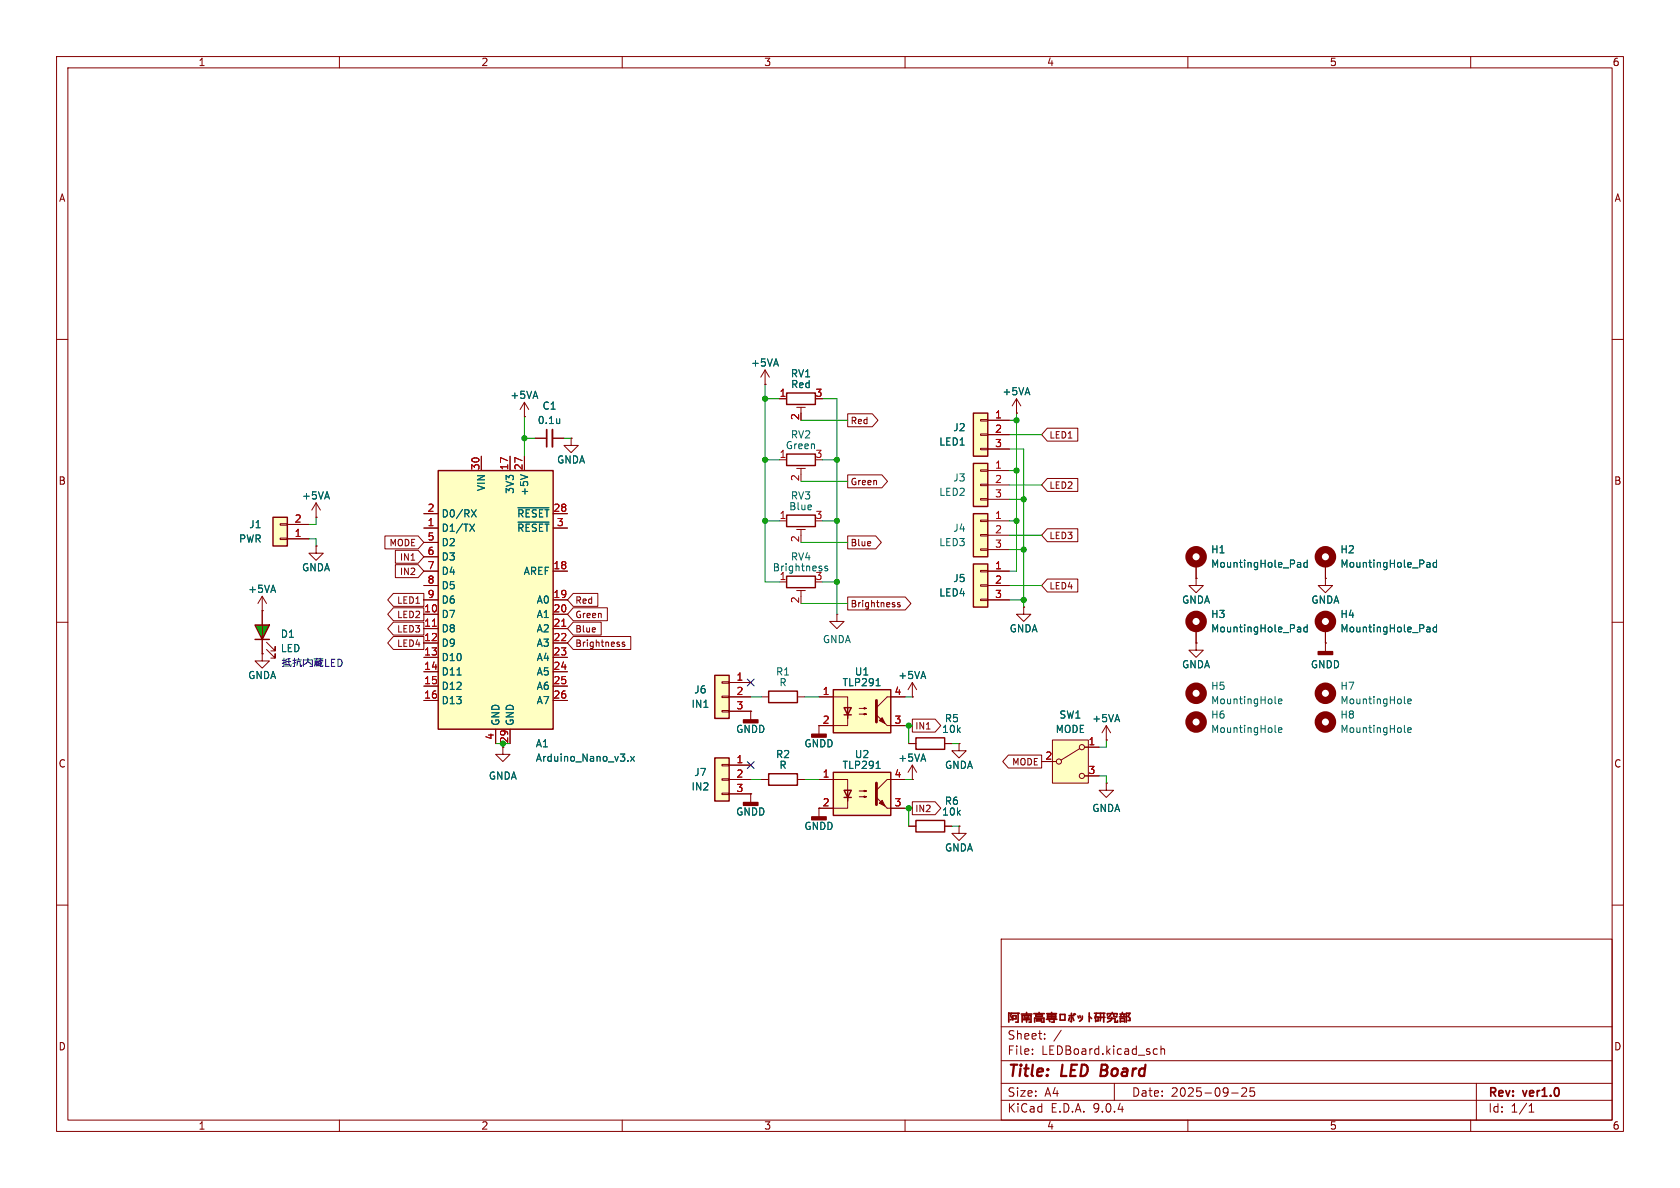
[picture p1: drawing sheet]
<svg xmlns="http://www.w3.org/2000/svg" width="297mm" height="210mm" viewBox="0 0 297 210" stroke-linecap="round" stroke-linejoin="round" font-family="sans-serif">
<g fill="none" stroke="#840000" stroke-width=".18">
<path d="M10 10h277v190h-277zM12 12h273v186h-273zM60 10v2M110 10v2M160 10v2M210 10v2M260 10v2M10 60h2M92.7 73.7h.1M92.7 71.1l-.8 1.3M92.7 71.1l.8 1.3M92.7 71.1v2.6"/>
<path d="M179.7 73h.1M179.7 70.5l-.8 1.3M179.7 70.5l.8 1.3M179.7 70.5v2.5M285 60h2M55.9 96.5v1.3h1.2l-1.2 1.3-1.3-1.3h1.3M55.9 96.5h.1M55.9 91.4h.1M55.9 88.9l-.8 1.3M55.9 88.9l.7 1.3M55.9 88.9v2.5M211.5 99.7v2.5"/>
<path d="M10 110h2M181 107.3v1.3h1.2l-1.2 1.3-1.3-1.3h1.3M181 107.3h.1M211.5 113.7v1.2h1.2l-1.2 1.3-1.3-1.3h1.3M211.5 113.7h.1M211.5 111.1v2.6M234.3 102.2v1.3h1.3l-1.3 1.3-1.3-1.3h1.3M234.3 102.2h.1M285 110h2M88.9 132.1v1.3h1.3l-1.3 1.2-1.3-1.2h1.3M88.9 132.1h.1M134.6 137.8h1.3"/>
<path d="M141 137.8h1.2M160.7 131.4h1.2M161.3 123.2h.1M161.3 137.8h.1M161.3 120.7l-.8 1.2M161.3 120.7l.8 1.2M161.3 120.7v2.5M161.3 135.3v2.5M161.3 135.3l-.8 1.2M161.3 135.3l.8 1.2M167 131.4h1.3M169.5 131.4v1.3h1.3l-1.3 1.3-1.2-1.3h1.2"/>
<path d="M169.5 131.4h.1M195.6 130.8h.1M195.6 128.3l-.8 1.2M195.6 128.3l.7 1.2M195.6 128.3v2.5M132.7 140.3h.1M132.7 140.3v1.6M144.8 142.9v1.5M160.7 146.1h1.2M167 146.1h1.3M169.5 146.1v1.2h1.3l-1.3 1.3-1.2-1.3h1.2M169.5 146.1h.1"/>
<path d="M10 160h2M177 166h108v32h-108zM285 160h2M60 198v2M110 198v2M160 198v2M177 194.5h108M177 191.5h108M177 187.5h108M177 181.5h108M182.5 186.3v.1M182.5 185.5v.1"/>
<path d="M184.7 183.6v.1M184.7 182.8v.1M187.6 182.1l-1.3 2M197 191.5v3M204.2 185.4l.4 .1M204.6 186.3l-.4 .1M205.2 185.5l.3-.1 .3 .1 .1 .9M205.2 184.9v1.5M210 198v2M217.7 193.2h1.2M219.5 192.4l.6-.1 .2 .1 .1 .3-.9 1.1h.9M221.7 192.3h-.7v.7l.2-.1h.5l.1 .3-.1 .5-.2 .1-.5-.1"/>
<path d="M260 198v2M261 191.5v6.5M270.3 196.6h.9M270.3 195.5l.4-.4v1.5"/>
</g>
<path d="M194.8 188.2l-.3 2h.8" fill="none" stroke="#840000" stroke-width=".4"/>
<g fill="none" stroke="#840000" stroke-width=".3">
<path d="M178.3 179v1.7M178.3 179.1h.5l-.2 .4M178.7 179.6l.1 .4M179 179.1h1.2M180 179.1v1.6h-.4M180.6 179.3h1.8M181 180h1M181.1 179.7l.1 .1M181.5 179v.5M181.5 180v.7M181.8 179.7l-.1 .3M182.8 179.2h1.8"/>
<path d="M183.1 179.4h1.2v.3h-1.2zM183.7 179v.2M185.1 179.2h1.7M185.2 179.4h1.4v.6h-1.4zM185.2 179.7h1.4M185.9 179v1M186.3 180v.7h-.4M187.4 179.3h.9v1h-.9zM189 179.5h.8M189.1 179.8l-.2 .6M189.4 179.1v1.5l-.2-.1M189.6 179.8l.2 .6"/>
<path d="M189.8 179.3l.1 .1M190 179.2l.1 .1M190.6 179.6l.1 .4M190.9 179.5l.1 .4M191.3 179.6a.77 .77 0 0 1-.5 .9M192.6 179.7l.4 .3M192.6 179v1.6M193.5 179.1h.7M193.6 179.8h.5v.7h-.4M193.7 179.5v1.1M193.8 179.1l-.2 .9M194.3 179.8h1"/>
<path d="M194.3 179.1h1M194.6 179.1l-.1 1.4M195.1 179.1v1.6M196.4 179.2l-.3 .5-.3 .1M196.6 179.8l-.1 .5-.7 .4M196.6 179v.2M196.9 179.2v.5l.5 .1v-.2M197.5 179.4v-.2h-1.7v.3M197.9 179.8h1.1M198 179.3h.9M198.1 179.4l.1 .2M198.4 179v.3"/>
<path d="M198.8 179.3l-.2 .4M178.6 180.3h.2M179.1 180.1h.5v-.6h-.5v.8M180.7 180.7v-1.2h1.6v1.2h-.4M180.9 180.3h1.2M182.9 180.7v-.7h1.7v.7h-.5M183.3 180.2h.8v.3h-.8zM185 180.2h1.8M185.5 180.4l.1 .2M195.8 180h1.3v.7M197.6 180.4v.3h-.5M198.1 180.7v-.7h.7v.7"/>
<path d="M198.1 180.5h.7M199.4 180.4h.4l-.1-.5-.3-.2 .4-.6h-.7v1.6"/>
</g>
<path d="M135.9 136.8h5.1v2h-5.1zM161.9 130.4h5.1v2.1h-5.1zM161.9 145h5.1v2.1h-5.1z" fill="none" stroke="#840000" stroke-width=".25"/>
<g fill="none" stroke="#840000" stroke-width="1.3">
<circle cx="211.5" cy="98.4" r="1.27"/>
<circle cx="211.5" cy="109.9" r="1.27"/>
<circle cx="211.5" cy="122.6" r="1.27"/>
<circle cx="211.5" cy="127.6" r="1.27"/>
<circle cx="234.3" cy="127.6" r="1.27"/>
</g>
<g fill="none" stroke="#006464" stroke-width=".18">
<path d="M229.5 99.4h.3l.2 .2v.7M230 99.7l-.5 .1M231.1 99v1.3M231.1 99.5l-.4-.1-.2 .3 .1 .5h.5M229.5 110.9h.3l.2 .1v.7M230 111.6l-.5 .1M230 111.2h-.5M230 100.2l-.5 .1M231.1 110.9h-.4l-.2 .2 .1 .5h.5M231.1 110.4v1.3M225.4 129.3l.2 .2M225.4 124.2l.2 .2"/>
<path d="M226 129.1l.6-.2v-.2l-.4-.1-.2 .2 .1 .6h.5M226 124l.6-.1v-.3h-.4l-.2 .1 .1 .6h.5M248.3 129.3l.2 .2M248.9 129.1l.6-.2-.1-.2-.3-.1-.2 .2v.6h.5"/>
</g>
<g fill="#840000" stroke="#840000" stroke-width=".25">
<path d="M143.5 144.4h2.5v.5h-2.5z"/>
<path d="M131.4 141.9h2.6v.5h-2.6z"/>
</g>
<path d="M126.4 134h2.5v7.6h-2.5z" fill="#ffffc2"/>
<path d="M126.4 134h2.5v7.6h-2.5z" fill="none" stroke="#840000" stroke-width=".25"/>
<path d="M127.6 135.1h1.3v.3h-1.3zM127.6 137.7h1.3v.2h-1.3zM128.9 135.3h3.8M128.9 137.8h3.8M127.6 140.2h1.3v.3h-1.3zM128.9 140.3h3.8" fill="none" stroke="#840000" stroke-width=".18"/>
<path d="M172.1 73h2.5v7.6h-2.5z" fill="#ffffc2"/>
<path d="M172.1 73h2.5v7.6h-2.5zM135.9 122.2h5.1v2h-5.1z" fill="none" stroke="#840000" stroke-width=".25"/>
<path d="M173.4 74.2h1.2v.2h-1.2zM173.4 76.7h1.2v.3h-1.2zM173.4 79.2h1.2v.3h-1.2zM174.6 74.3h3.8M174.6 76.8h3.8M174.6 79.4h3.8M234.3 113.7h.1M234.3 113.7v1.5M132.7 125.7h.1M132.7 125.7v1.6M134.6 123.2h1.3M141 123.2h1.2" fill="none" stroke="#840000" stroke-width=".18"/>
<g fill="#840000" stroke="#840000" stroke-width=".25">
<path d="M233 115.2h2.6v.5h-2.6z"/>
<path d="M131.4 127.3h2.6v.5h-2.6z"/>
</g>
<path d="M172.1 99.7h2.5v7.6h-2.5z" fill="#ffffc2"/>
<path d="M172.1 99.7h2.5v7.6h-2.5z" fill="none" stroke="#840000" stroke-width=".25"/>
<path d="M173.4 100.8h1.2v.3h-1.2zM173.4 103.4h1.2v.2h-1.2zM173.4 105.9h1.2v.3h-1.2zM174.6 101h3.8M174.6 103.5h3.8M174.6 106h3.8" fill="none" stroke="#840000" stroke-width=".18"/>
<path d="M126.4 119.4h2.5v7.6h-2.5z" fill="#ffffc2"/>
<path d="M126.4 119.4h2.5v7.6h-2.5z" fill="none" stroke="#840000" stroke-width=".25"/>
<path d="M127.6 120.5h1.3v.3h-1.3zM127.6 123.1h1.3v.2h-1.3zM127.6 125.6h1.3v.3h-1.3zM128.9 120.7h3.8M128.9 123.2h3.8M128.9 125.7h3.8" fill="none" stroke="#840000" stroke-width=".18"/>
<path d="M172.1 81.9h2.5v7.6h-2.5z" fill="#ffffc2"/>
<path d="M172.1 81.9h2.5v7.6h-2.5z" fill="none" stroke="#840000" stroke-width=".25"/>
<path d="M173.4 83.1h1.2v.2h-1.2zM173.4 85.6h1.2v.3h-1.2zM173.4 88.1h1.2v.3h-1.2zM174.6 83.2h3.8M174.6 85.7h3.8M174.6 88.3h3.8" fill="none" stroke="#840000" stroke-width=".18"/>
<path d="M147.3 121.9h10.2v7.6h-10.2z" fill="#ffffc2"/>
<path d="M147.3 121.9h10.2v7.6h-10.2zM149.2 125.1h1.3l-.6 1.3zM149.2 126.4h1.3" fill="none" stroke="#840000" stroke-width=".25"/>
<path d="M144.8 123.2h5.1v3.8v-1.9M149.9 126.4v1.9h-5.1M151.9 125.2h1.3l-.4 .1v-.2l.4 .1M151.9 126.2h1.3l-.4 .2v-.3l.4 .1M156.8 128.3h3.2M160 123.2h-3.2l-1.9 1.9" fill="none" stroke="#840000" stroke-width=".18"/>
<path d="M154.9 123.8v3.8" fill="none" stroke="#840000" stroke-width=".51"/>
<g fill="#840000" stroke="#840000" stroke-width=".18">
<path d="M155.4 127.4l.6-.5 .5 1z"/>
<path d="M154.9 126.4l1.9 1.9z"/>
</g>
<path d="M154.9 121.2h.7" fill="none" stroke="#006464" stroke-width=".18"/>
<path d="M147.3 136.5h10.2v7.6h-10.2z" fill="#ffffc2"/>
<path d="M147.3 136.5h10.2v7.6h-10.2zM149.2 139.7h1.3l-.6 1.3zM149.2 141h1.3" fill="none" stroke="#840000" stroke-width=".25"/>
<path d="M144.8 137.8h5.1v3.8v-1.9M144.8 128.3v1.5M151.9 139.8h1.3l-.4 .2v-.3l.4 .1M160 137.8h-3.2l-1.9 1.9M149.9 141v1.9h-5.1M151.9 140.8h1.3l-.4 .2v-.3l.4 .1M156.8 142.9h3.2" fill="none" stroke="#840000" stroke-width=".18"/>
<path d="M154.9 138.4v3.8" fill="none" stroke="#840000" stroke-width=".51"/>
<g fill="#840000" stroke="#840000" stroke-width=".18">
<path d="M155.4 142l.6-.5 .5 1z"/>
<path d="M154.9 141l1.9 1.9z"/>
</g>
<path d="M154.9 135.8h.7M248.3 124.2l.2 .2M248.9 124l.6-.1-.1-.3h-.3l-.2 .1v.6h.5" fill="none" stroke="#006464" stroke-width=".18"/>
<path d="M143.5 129.8h2.5v.5h-2.5z" fill="#840000" stroke="#840000" stroke-width=".25"/>
<circle cx="234.3" cy="122.6" r="1.27" fill="none" stroke="#840000" stroke-width="1.3"/>
<path d="M172.1 90.8h2.5v7.6h-2.5z" fill="#ffffc2"/>
<path d="M172.1 90.8h2.5v7.6h-2.5z" fill="none" stroke="#840000" stroke-width=".25"/>
<path d="M173.4 91.9h1.2v.3h-1.2zM173.4 94.5h1.2v.2h-1.2zM173.4 97h1.2v.3h-1.2zM174.6 92.1h3.8M174.6 94.6h3.8M174.6 97.2h3.8M234.3 99.7v2.5" fill="none" stroke="#840000" stroke-width=".18"/>
<circle cx="234.3" cy="98.4" r="1.27" fill="none" stroke="#840000" stroke-width="1.3"/>
<path d="M252.4 99.4h.2l.2 .2v.7M252.8 99.7l-.4 .1M254 99.5l-.4-.1-.2 .3 .1 .5h.5M254 99v1.3M252.8 100.2l-.4 .1" fill="none" stroke="#006464" stroke-width=".18"/>
<path d="M48.3 91.4h2.5v5.1h-2.5z" fill="#ffffc2"/>
<path d="M48.3 91.4h2.5v5.1h-2.5z" fill="none" stroke="#840000" stroke-width=".25"/>
<path d="M49.5 95.1h1.3v.3h-1.3zM49.5 92.6h1.3v.2h-1.3zM50.8 95.3h3.8M50.8 92.7h3.8M211.5 102.2v1.3h1.2l-1.2 1.3-1.3-1.3h1.3M211.5 102.2h.1" fill="none" stroke="#840000" stroke-width=".18"/>
<path d="M77.5 83.2h20.3v45.7h-20.3z" fill="#ffffc2"/>
<path d="M77.5 83.2h20.3v45.7h-20.3z" fill="none" stroke="#840000" stroke-width=".25"/>
<g fill="none" stroke="#840000" stroke-width=".18">
<path d="M94.6 77.5h2M97.7 77.5h2M101 77.5v1.2h1.2l-1.2 1.3-1.3-1.3h1.3M101 77.5h.1M74.9 90.8h2.6M74.9 93.3h2.6M74.9 95.9h2.6M74.9 98.4h2.6M85.1 80.6v2.6M90.2 80.6v2.6M92.7 80.6v2.6M97.8 90.8h2.5"/>
<path d="M97.8 93.3h2.5M74.9 101h2.6M74.9 103.5h2.6M74.9 106h2.6M74.9 108.6h2.6M74.9 111.1h2.6M74.9 113.7h2.6M74.9 116.2h2.6M74.9 118.7h2.6M97.8 101h2.5M97.8 106h2.5M97.8 108.6h2.5"/>
<path d="M97.8 111.1h2.5M97.8 113.7h2.5M97.8 116.2h2.5M97.8 118.7h2.5M74.9 121.3h2.6M74.9 123.8h2.6M87.6 128.9v2.5M90.2 128.9v2.5M97.8 121.3h2.5M97.8 123.8h2.5"/>
</g>
<g fill="none" stroke="#006464" stroke-width=".18">
<path d="M98.9 74v.9M98.9 74.8h.1M83 92.7l.9 1.2M83.3 90.1l.9 1.3M83.9 92.7l-.9 1.2M84.2 90.1l-.9 1.3M91.6 89.8h5.5M91.6 92.3h5.5M92 83.9l1.3 .4M80.8 119.3h.7M111 134.4v.2M111.5 133.7l.6 .9"/>
<path d="M112.1 133.7l-.6 .9"/>
</g>
<path d="M76.4 110.7h.8M99.3 110.7h.7" fill="none" stroke="#a90000" stroke-width=".18"/>
<path d="M96.6 75.9v3.1" fill="none" stroke="#840000" stroke-width=".3"/>
<path d="M97.7 75.9v3.1" fill="none" stroke="#840000" stroke-width=".33"/>
<path d="M45.1 110.5h2.5l-1.2 2.5z" fill="#00bf00"/>
<g fill="none" stroke="#840000" stroke-width=".18">
<path d="M135.3 67.9h.1M135.3 65.4l-.8 1.3M135.3 65.4l.7 1.3M135.3 65.4v2.5M137.8 70.5h1.3M140.8 72h1.6M141.6 72v1M137.8 81.3h1.3M137.8 92.1h1.3M140.8 82.8h1.6M140.8 93.6h1.6M141.6 82.8v1"/>
<path d="M141.6 93.6v1M46.4 115.6v1.2h1.2l-1.2 1.3-1.3-1.3h1.3M46.4 115.6h.1M46.4 108h.1M46.4 105.4v10.2M46.4 105.4l-.8 1.3M46.4 105.4l.7 1.3M47.1 114.8l1.5 1.5v-.7v.7h-.7M47.1 113.5l1.5 1.6v-.8v.8h-.7M137.8 102.9h1.3M140.8 104.4h1.6M141.6 104.4v1"/>
<path d="M148 108.6v1.3h1.2l-1.2 1.2-1.3-1.2h1.3M148 108.6h.1M234.3 111.1v2.6"/>
</g>
<path d="M139.1 69.5h5v2h-5zM139.1 80.3h5v2h-5zM139.1 91.1h5v2h-5zM45.1 110.5h2.5l-1.2 2.5zM45.1 113h2.5M139.1 101.9h5v2h-5z" fill="none" stroke="#840000" stroke-width=".25"/>
<path d="M146.3 100.1h-.3l-.2 .1 .1 .2 .4 .1v.3h-.5M252.4 110.9h.2l.2 .1v.7M252.8 111.6l-.4 .1M252.8 111.2h-.4M254 110.9h-.4l-.2 .2 .1 .5h.5M254 110.4v1.3" fill="none" stroke="#006464" stroke-width=".18"/>
<circle cx="234.3" cy="109.9" r="1.27" fill="none" stroke="#840000" stroke-width="1.3"/>
<path d="M186.1 130.8h6.3v7.6h-6.3z" fill="#ffffc2"/>
<g fill="none" stroke="#840000" stroke-width=".18">
<path d="M92.7 73.7h.1M94.6 77.5h2M97.7 77.5h2M101 77.5h.1M135.3 67.9h.1M137.8 70.5h1.3M149.9 73.2h4.3l1 1.1-1 1.1h-4.3zM174.6 74.3h3.8M174.6 76.8h3.8M174.6 79.4h3.8M179.7 73h.1M185.2 75.7h5.3v2.3h-5.3l-1.1-1.2z"/>
<path d="M50.8 95.3h3.8M50.8 92.7h3.8M55.9 91.4h.1M55.9 96.5h.1M68 94.7h5.9l1 1.2-1 1.1h-5.9zM69.9 97.3h4l1 1.1-1 1.2h-4zM69.9 99.8h4l1 1.2-1 1.1h-4zM72.7 99h.6M74.9 90.8h2.6M74.9 93.3h2.6M74.9 95.9h2.6M74.9 98.4h2.6"/>
<path d="M85.1 80.6v2.6M90.2 80.6v2.6M92.7 80.6v2.6M97.8 90.8h2.5M97.8 93.3h2.5M149.9 83.9h6l1 1.2-1 1.1h-6zM149.9 94.7h4.9l1 1.2-1 1.1h-4.9zM185.2 93.5h5.3v2.3h-5.3l-1.1-1.2zM185.2 84.6h5.3v2.3h-5.3l-1.1-1.2zM211.5 99.7v2.5M234.3 99.7v2.5M46.4 115.6h.1"/>
<path d="M46.4 108h.1M46.4 108v2.5M46.4 113v2.6M69.5 104.9h5.4v2.3h-5.4l-1-1.2zM69.5 107.4h5.4v2.3h-5.4l-1-1.1zM69.5 112.5h5.4v2.3h-5.4l-1-1.1zM69.5 110h5.4v2.3h-5.4l-1-1.2zM74.9 101h2.6M74.9 103.5h2.6M74.9 106h2.6M74.9 108.6h2.6M74.9 111.1h2.6"/>
<path d="M74.9 113.7h2.6M74.9 116.2h2.6M74.9 118.7h2.6M97.8 101h2.5M97.8 106h2.5M97.8 108.6h2.5M97.8 111.1h2.5M97.8 113.7h2.5M97.8 116.2h2.5M97.8 118.7h2.5M101.3 104.9h4.4v2.3h-4.4l-1-1.2zM101.3 112.5h10.2v2.3h-10.2l-1-1.1z"/>
<path d="M101.3 110h5v2.3h-5l-1-1.2zM101.3 107.4h6.1v2.3h-6.1l-1-1.1zM110.4 113.6l-.2-.1-.2 .2v.1l.4 .1v.3h-.4M149.9 105.5h10.1l1 1.2-1 1.1h-10.1zM159.1 106.6l-.3-.1-.1 .2v.1l.4 .2v.2h-.4M174.6 101h3.8M174.6 103.5h3.8M174.6 106h3.8M181 107.3h.1M185.2 102.4h5.3v2.2h-5.3l-1.1-1.1zM211.5 102.2h.1M211.5 113.7h.1"/>
<path d="M211.5 111.1v2.6M234.3 102.2h.1M234.3 113.7h.1M234.3 111.1v2.6M74.9 121.3h2.6M74.9 123.8h2.6M87.6 128.9v2.5M88.9 132.1h.1M90.2 128.9v2.5M97.8 121.3h2.5M97.8 123.8h2.5M128.9 137.8h3.8"/>
<path d="M128.9 135.3h3.8M128.9 120.7h3.8M128.9 123.2h3.8M128.9 125.7h3.8M132.7 125.7h.1M134.6 137.8h1.3M141 137.8h1.2M144.8 137.8h2.5M144.8 123.2h2.5M144.8 128.3h2.5M157.5 137.8h2.5M157.5 123.2h2.5"/>
<path d="M157.5 128.3h2.5M160.7 131.4h1.2M161.3 127.1h4l1 1.2-1 1.1h-4zM161.3 123.2h.1M161.3 137.8h.1M167 131.4h1.3M169.5 131.4h.1M178.3 133.5h5.8v2.3h-5.8l-1-1.2zM184.1 134.6h2.6M186.1 130.8h6.3v7.6h-6.3zM190.9 132.3l-3.3 2.1M191.8 132.1h2.5"/>
<path d="M191.8 137.2h2.5M195.6 138.4v1.3h1.2l-1.2 1.3-1.3-1.3h1.3M195.6 138.4h.1M195.6 130.8h.1M128.9 140.3h3.8M132.7 140.3h.1M144.8 142.9h2.5M157.5 142.9h2.5M160.7 146.1h1.2M161.3 141.7h4l1 1.2-1 1.1h-4zM167 146.1h1.3M169.5 146.1h.1"/>
<circle cx="187.2" cy="134.6" r=".46"/>
<circle cx="191.3" cy="137.2" r=".46"/>
<circle cx="191.3" cy="132.1" r=".46"/>
</g>
<g fill="none" stroke="#009600" stroke-width=".18">
<path d="M92.7 73.7v6.9M92.7 77.5h1.9M99.7 77.5h1.3M135.3 67.9v35h2.5M135.3 70.5h2.5M141.6 74.3h8.3M145.4 70.5h2.6v38.1M178.4 79.4h2.6v27.9M178.4 74.3h1.3M178.4 76.8h5.7M179.7 73v28h-1.3M54.6 95.3h1.3v1.2"/>
<path d="M55.9 91.4v1.3h-1.3M135.3 81.3h2.5M135.3 92.1h2.5M141.6 95.9h8.3M141.6 85.1h8.3M145.4 81.3h2.6M145.4 92.1h2.6M178.4 88.3h2.6M178.4 85.7h5.7M178.4 94.6h5.7M178.4 92.1h1.3M178.4 97.2h2.6"/>
<path d="M178.4 83.2h1.3M141.6 106.7h8.3M145.4 102.9h2.6M178.4 106h2.6M178.4 103.5h5.7M87.6 131.4h1.3v.7M132.7 123.2h1.9M132.7 137.8h1.9M142.2 123.2h2.6M142.2 137.8h2.6M160 123.2h1.3M160 128.3h1.3"/>
<path d="M160 137.8h1.3M160.7 128.3v3.1M168.3 131.4h1.2M194.3 137.2h1.3v1.2M195.6 130.8v1.3h-1.3M160 142.9h1.3M160.7 142.9v3.2M168.3 146.1h1.2"/>
</g>
<path d="M132.1 120l1.2 1.3M132.1 134.6l1.2 1.3M133.3 120l-1.2 1.3M133.3 134.6l-1.2 1.3" fill="none" stroke="#000084" stroke-width=".18"/>
<g fill="none" stroke="#0000c2" stroke-width=".18">
<path d="M49.9 116.7h.5M50.2 116.4v1.4h-.2M50.4 117.7h.7M50.4 117.1l-.5 .2M50.6 117h.8M50.6 116.5v1M51 117.4l-.6 .1M51 116.5l.2 1.1M51.3 116.4l-.6 .1M51.5 117.5l-.1 .3-.1-.1M51.8 116.7h.5M52.1 116.4v1.4h-.3"/>
<path d="M52.3 117.1l-.5 .2M52.4 116.7h.9M52.8 116.4v.2M53.4 117.6l-.1 .2h-.2l-.1-.9h-.4l-.1 .7M53.6 117.8v-1.1h1.6v1.1h-.4M54.4 116.9l.6 .5M54.4 116.4a.92 .92 0 0 1-.6 1M55.5 116.5h1.6M55.9 117.7h.6M55.9 117.2h.5v.2h-.5M56 116.4v.3M56.2 117v.2"/>
<path d="M56.2 117.4v.2M56.5 117h-.6v.7M56.6 116.4l.1 1.4h.3l.1-.2M56.8 116.7h.2M56.9 117l-.2 .8M57.1 116.8h-1.4l-.1 .9M57.6 116.5v1.3h.6M58.6 117.1h.4M59.2 116.5h-.6v1.3h.6M59.8 116.5a.64 .64 0 0 1 .7 .7 .64 .64 0 0 1-.7 .6z"/>
</g>
<g fill="none" stroke="#006464" stroke-width=".18">
<path d="M98.9 74v.9M98.9 74.8h.1M83 92.7l.9 1.2M83.3 90.1l.9 1.3M83.9 92.7l-.9 1.2M84.2 90.1l-.9 1.3M91.6 89.8h5.5M91.6 92.3h5.5M92 83.9l1.3 .4M229.5 99.4h.3l.2 .2v.7M230 99.7l-.5 .1M231.1 99v1.3"/>
<path d="M231.1 99.5l-.4-.1-.2 .3 .1 .5h.5M252.4 99.4h.2l.2 .2v.7M252.8 99.7l-.4 .1M254 99.5l-.4-.1-.2 .3 .1 .5h.5M254 99v1.3M80.8 119.3h.7M229.5 110.9h.3l.2 .1v.7M230 111.6l-.5 .1M230 111.2h-.5M230 100.2l-.5 .1M231.1 110.9h-.4l-.2 .2 .1 .5h.5M231.1 110.4v1.3"/>
<path d="M252.4 110.9h.2l.2 .1v.7M252.8 111.6l-.4 .1M252.8 111.2h-.4M252.8 100.2l-.4 .1M254 110.9h-.4l-.2 .2 .1 .5h.5M254 110.4v1.3M111 134.4v.2M111.5 133.7l.6 .9M112.1 133.7l-.6 .9M154.9 121.2h.7M154.9 135.8h.7"/>
</g>
<path d="M76.4 110.7h.8M99.3 110.7h.7" fill="none" stroke="#a90000" stroke-width=".18"/>
<g fill="#009600" stroke="#009600" stroke-width=".18">
<circle cx="160.7" cy="142.9" r=".46"/>
<circle cx="160.7" cy="128.3" r=".46"/>
<circle cx="181" cy="88.3" r=".46"/>
<circle cx="179.7" cy="92.1" r=".46"/>
<circle cx="181" cy="106" r=".46"/>
<circle cx="179.7" cy="83.2" r=".46"/>
<circle cx="179.7" cy="74.3" r=".46"/>
<circle cx="92.7" cy="77.5" r=".46"/>
<circle cx="135.3" cy="70.5" r=".46"/>
<circle cx="148" cy="102.9" r=".46"/>
<circle cx="135.3" cy="81.3" r=".46"/>
<circle cx="135.3" cy="92.1" r=".46"/>
<circle cx="148" cy="92.1" r=".46"/>
<circle cx="148" cy="81.3" r=".46"/>
<circle cx="181" cy="97.2" r=".46"/>
</g>
<g font-size="2.8" fill="#840000">
<text x="178" y="190.9">Title:</text>
<text x="187.7" y="190.9">LED</text>
<text x="195.4" y="190.9">Board</text>
</g>
<g font-size="2.1" fill="#840000">
<text x="178" y="184">Sheet:</text>
<text x="178" y="186.7">File:</text>
<text x="184.1" y="186.7">LEDBoard.kicad_sch</text>
<text x="178" y="196.9">KiCad</text>
<text x="178" y="194.1">Size:</text>
<text x="184.7" y="194.1">A4</text>
<text x="185.7" y="196.9">E.D.A.</text>
<text x="193.3" y="196.9">9.0.4</text>
<text x="200" y="194.1">Date:</text>
<text x="207" y="194.1">2025-09-25</text>
<text x="263" y="194.3">Rev:</text>
<text x="263" y="196.9">Id:</text>
<text x="267.1" y="196.9">1/1</text>
<text x="269.4" y="194.3">ver1.0</text>
</g>
<g font-size="1.8" fill="#840000">
<text x="35" y="11.9">1</text>
<text x="85" y="11.9">2</text>
<text x="135" y="11.9">3</text>
<text x="185" y="11.9">4</text>
<text x="235" y="11.9">5</text>
<text x="285" y="11.9">6</text>
<text x="10.3" y="35.9">A</text>
<text x="285.3" y="35.9">A</text>
<text x="10.3" y="85.9">B</text>
<text x="285.3" y="85.9">B</text>
<text x="145.3" y="128">2</text>
<text x="10.3" y="135.9">C</text>
<text x="285.3" y="135.9">C</text>
<text x="10.3" y="185.9">D</text>
<text x="285.3" y="185.9">D</text>
<text x="35" y="199.9">1</text>
<text x="85" y="199.9">2</text>
<text x="135" y="199.9">3</text>
<text x="185" y="199.9">4</text>
<text x="235" y="199.9">5</text>
<text x="285" y="199.9">6</text>
</g>
<g font-size="1.8" fill="#006464">
<text x="132.7" y="65">+5VA</text>
<text x="90.1" y="70.7">+5VA</text>
<text x="139.7" y="66.9">RV1</text>
<text x="139.7" y="68.8">Red</text>
<text x="177.1" y="70.1">+5VA</text>
<text x="95" y="75.2">0.1u</text>
<text x="95.8" y="72.6">C1</text>
<text x="139.7" y="77.7">RV2</text>
<text x="168.4" y="76.4">J2</text>
<text x="98.4" y="82.1">GNDA</text>
<text x="138.8" y="79.6">Green</text>
<text x="165.9" y="79">LED1</text>
<text x="53.3" y="88.5">+5VA</text>
<text x="86" y="86.9" transform="rotate(-90 86 86.9)">VIN</text>
<text x="91" y="87.4" transform="rotate(-90 91 87.4)">3V3</text>
<text x="93.6" y="87.8" transform="rotate(-90 93.6 87.8)">+5V</text>
<text x="139.7" y="88.5">RV3</text>
<text x="165.9" y="87.9">LED2</text>
<text x="168.4" y="85.3">J3</text>
<text x="44" y="93.6">J1</text>
<text x="78" y="91.7">D0/RX</text>
<text x="78" y="94.2">D1/TX</text>
<text x="91.3" y="91.7">~{RESET}</text>
<text x="91.3" y="94.2">~{RESET}</text>
<text x="139.4" y="90.4">Blue</text>
<text x="168.4" y="94.2">J4</text>
<text x="42.2" y="96.1">PWR</text>
<text x="53.3" y="101.2">GNDA</text>
<text x="78" y="96.7">D2</text>
<text x="78" y="99.3">D3</text>
<text x="78" y="101.8">D4</text>
<text x="92.5" y="101.8">AREF</text>
<text x="136.5" y="101.2">Brightness</text>
<text x="139.7" y="99.3">RV4</text>
<text x="165.9" y="96.7">LED3</text>
<text x="214" y="98">H1</text>
<text x="214" y="100.6">MountingHole_Pad</text>
<text x="236.9" y="98">H2</text>
<text x="236.9" y="100.6">MountingHole_Pad</text>
<text x="43.8" y="105">+5VA</text>
<text x="78" y="104.4">D5</text>
<text x="78" y="106.9">D6</text>
<text x="94.8" y="106.9">A0</text>
<text x="137.7" y="102.6">1</text>
<text x="144.1" y="102.6">3</text>
<text x="165.9" y="105.6">LED4</text>
<text x="168.4" y="103.1">J5</text>
<text x="208.9" y="106.9">GNDA</text>
<text x="231.7" y="106.9">GNDA</text>
<text x="49.5" y="112.9">D1</text>
<text x="78" y="109.4">D7</text>
<text x="78" y="112">D8</text>
<text x="94.8" y="109.4">A1</text>
<text x="94.8" y="112">A2</text>
<text x="145.4" y="113.9">GNDA</text>
<text x="178.4" y="112">GNDA</text>
<text x="214" y="109.4">H3</text>
<text x="214" y="112">MountingHole_Pad</text>
<text x="236.9" y="109.4">H4</text>
<text x="236.9" y="112">MountingHole_Pad</text>
<text x="49.5" y="115.5">LED</text>
<text x="78" y="114.5">D9</text>
<text x="78" y="117.1">D10</text>
<text x="78" y="119.6">D11</text>
<text x="94.8" y="114.5">A3</text>
<text x="94.8" y="117.1">A4</text>
<text x="94.8" y="119.6">A5</text>
<text x="137.1" y="119.6">R1</text>
<text x="151" y="119.6">U1</text>
<text x="208.9" y="118.3">GNDA</text>
<text x="231.6" y="118.3">GNDD</text>
<text x="43.8" y="120.2">GNDA</text>
<text x="78" y="122.1">D12</text>
<text x="78" y="124.7">D13</text>
<text x="94.8" y="122.1">A6</text>
<text x="94.8" y="124.7">A7</text>
<text x="122.2" y="125.3">IN1</text>
<text x="122.6" y="122.8">J6</text>
<text x="137.7" y="121.5">R</text>
<text x="148.9" y="121.5">TLP291</text>
<text x="158.7" y="120.2">+5VA</text>
<text x="214" y="122.1">H5</text>
<text x="214" y="124.7">MountingHole</text>
<text x="236.9" y="122.1">H7</text>
<text x="236.9" y="124.7">MountingHole</text>
<text x="88.5" y="128.4" transform="rotate(-90 88.5 128.4)">GND</text>
<text x="91" y="128.4" transform="rotate(-90 91 128.4)">GND</text>
<text x="130" y="129.8">GNDD</text>
<text x="166.4" y="129.8">10k</text>
<text x="166.9" y="127.9">R5</text>
<text x="186.5" y="129.8">MODE</text>
<text x="187.2" y="127.2">SW1</text>
<text x="193" y="127.9">+5VA</text>
<text x="214" y="127.2">H6</text>
<text x="214" y="129.8">MountingHole</text>
<text x="236.9" y="127.2">H8</text>
<text x="236.9" y="129.8">MountingHole</text>
<text x="94.6" y="132.3">A1</text>
<text x="94.6" y="134.8">Arduino_Nano_v3.x</text>
<text x="122.6" y="137.4">J7</text>
<text x="137.1" y="134.2">R2</text>
<text x="137.7" y="136.1">R</text>
<text x="142.1" y="132.3">GNDD</text>
<text x="148.9" y="136.1">TLP291</text>
<text x="151" y="134.2">U2</text>
<text x="158.7" y="134.8">+5VA</text>
<text x="167" y="136.1">GNDA</text>
<text x="86.3" y="138">GNDA</text>
<text x="122.2" y="139.9">IN2</text>
<text x="166.9" y="142.5">R6</text>
<text x="193" y="143.7">GNDA</text>
<text x="130" y="144.4">GNDD</text>
<text x="142.1" y="146.9">GNDD</text>
<text x="166.4" y="144.4">10k</text>
<text x="167" y="150.7">GNDA</text>
</g>
<g font-size="1.8" fill="#a90000">
<text x="137.7" y="70.2">1</text>
<text x="144.1" y="70.2">3</text>
<text x="141.4" y="74.4" transform="rotate(-90 141.4 74.4)">2</text>
<text x="175.8" y="74">1</text>
<text x="175.8" y="76.6">2</text>
<text x="84.8" y="83.2" transform="rotate(-90 84.8 83.2)">30</text>
<text x="89.9" y="83.2" transform="rotate(-90 89.9 83.2)">17</text>
<text x="92.5" y="83.2" transform="rotate(-90 92.5 83.2)">27</text>
<text x="137.7" y="81">1</text>
<text x="144.1" y="81">3</text>
<text x="175.8" y="79.1">3</text>
<text x="175.8" y="82.9">1</text>
<text x="141.4" y="85.2" transform="rotate(-90 141.4 85.2)">2</text>
<text x="175.8" y="85.5">2</text>
<text x="175.8" y="88">3</text>
<text x="52" y="95">1</text>
<text x="52" y="92.5">2</text>
<text x="75.5" y="90.6">2</text>
<text x="75.5" y="93.1">1</text>
<text x="75.5" y="95.6">5</text>
<text x="97.7" y="90.6">28</text>
<text x="98.4" y="93.1">3</text>
<text x="137.7" y="91.8">1</text>
<text x="141.4" y="96" transform="rotate(-90 141.4 96)">2</text>
<text x="144.1" y="91.8">3</text>
<text x="175.8" y="91.8">1</text>
<text x="175.8" y="94.4">2</text>
<text x="75.5" y="98.2">6</text>
<text x="75.5" y="100.7">7</text>
<text x="97.7" y="100.7">18</text>
<text x="175.8" y="100.7">1</text>
<text x="175.8" y="96.9">3</text>
<text x="75.5" y="103.3">8</text>
<text x="75.5" y="105.8">9</text>
<text x="97.7" y="105.8">19</text>
<text x="141.4" y="106.8" transform="rotate(-90 141.4 106.8)">2</text>
<text x="175.8" y="103.3">2</text>
<text x="175.8" y="105.8">3</text>
<text x="74.9" y="108.3">10</text>
<text x="74.9" y="110.9">11</text>
<text x="74.9" y="113.4">12</text>
<text x="97.7" y="108.3">20</text>
<text x="97.7" y="110.9">21</text>
<text x="97.7" y="113.4">22</text>
<text x="74.9" y="116">13</text>
<text x="74.9" y="118.5">14</text>
<text x="97.7" y="116">23</text>
<text x="97.7" y="118.5">24</text>
<text x="74.9" y="121">15</text>
<text x="74.9" y="123.6">16</text>
<text x="97.7" y="121">25</text>
<text x="97.7" y="123.6">26</text>
<text x="130.1" y="120.4">1</text>
<text x="130.1" y="122.9">2</text>
<text x="130.1" y="125.5">3</text>
<text x="145.3" y="122.9">1</text>
<text x="158" y="122.9">4</text>
<text x="87.4" y="130.9" transform="rotate(-90 87.4 130.9)">4</text>
<text x="158" y="128">3</text>
<text x="192.3" y="131.8">1</text>
<text x="130.1" y="135">1</text>
<text x="130.1" y="137.5">2</text>
<text x="145.3" y="137.5">1</text>
<text x="158" y="137.5">4</text>
<text x="184.7" y="134.4">2</text>
<text x="192.3" y="136.9">3</text>
<text x="130.1" y="140.1">3</text>
<text x="145.3" y="142.6">2</text>
<text x="158" y="142.6">3</text>
</g>
<text font-size="1.8" fill="#009600" x="89.9" y="131.5" transform="rotate(-90 89.9 131.5)">29</text>
<g font-size="1.6" fill="#840000">
<text x="150.3" y="75.2">Red</text>
<text x="185.4" y="77.7">LED1</text>
<text x="150.3" y="86">Green</text>
<text x="185.4" y="86.6">LED2</text>
<text x="185.4" y="95.5">LED3</text>
<text x="68.7" y="96.8">MODE</text>
<text x="70.6" y="99.3">IN1</text>
<text x="70.6" y="101.8">IN2</text>
<text x="150.3" y="96.8">Blue</text>
<text x="70.1" y="106.9">LED1</text>
<text x="101.6" y="106.9">Red</text>
<text x="150.3" y="107.6">Brightness</text>
<text x="185.4" y="104.4">LED4</text>
<text x="70.1" y="109.5">LED2</text>
<text x="70.1" y="112">LED3</text>
<text x="101.6" y="112">Blue</text>
<text x="101.6" y="109.5">Green</text>
<text x="70.1" y="114.5">LED4</text>
<text x="101.6" y="114.5">Brightness</text>
<text x="161.7" y="129.2">IN1</text>
<text x="178.8" y="135.5">MODE</text>
<text x="161.7" y="143.8">IN2</text>
</g>
</svg>
